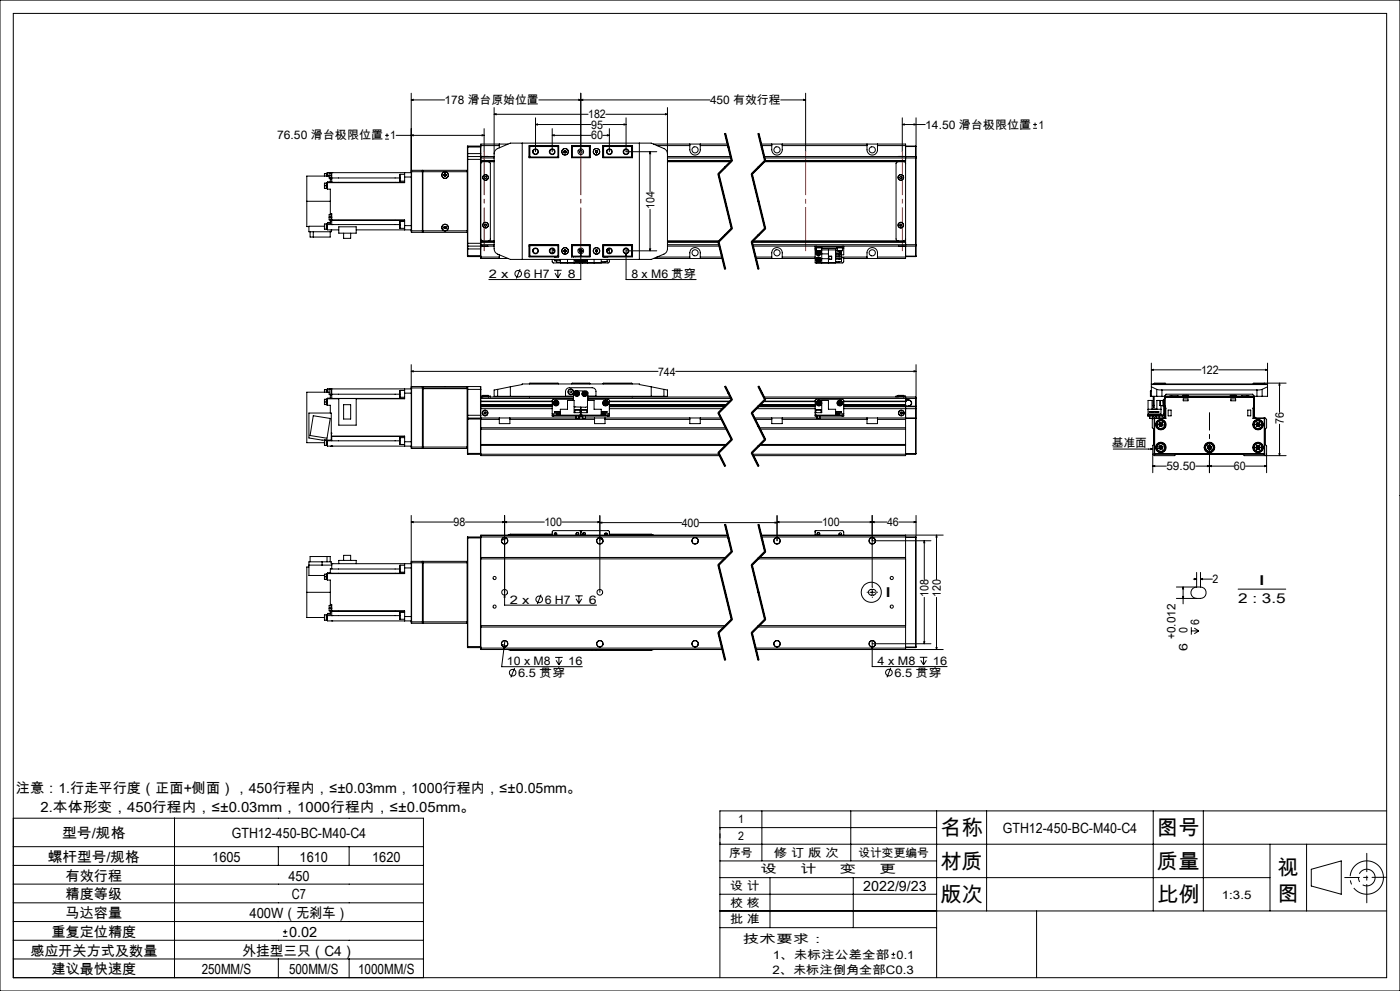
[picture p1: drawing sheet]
<svg xmlns="http://www.w3.org/2000/svg" width="420mm" height="297mm" viewBox="0 0 420 297" stroke-linecap="round" stroke-linejoin="round" font-family="sans-serif">
<g fill="none" stroke="#000" stroke-width=".3">
<path d="M0 0h420v297h-420zM4 4h412v289h-412zM123.4 29.9l.6-.1v.3zM123.4 29.9h10M123.4 27.9v41.3M145.2 38.6v6.9M148.2 34.3l.6-.2v.3zM148.2 32.2v42.4l.3 .9 .5 .5 4.1 1.7h42.3l4.3-1.9 .5-1.2v-42.4M148.2 34.3h28.2M160.7 37.3l.6-.2v.4zM160.7 37.3h16.6M160.7 35.3v10.2"/>
<path d="M165.7 38.6v6.9M173.6 29.8l.6 .1-.6 .2zM174.2 29.9l.6-.1v.3zM174.2 27.9v17.6M180.8 37.3h7M181.8 34.3h18.4M182.8 38.6v6.9M187.2 37.1l.6 .2-.6 .2zM187.8 35.3v10.2h9.2M199.6 34.1l.6 .2-.6 .1zM213 29.9h-51.4M217.5 40l2 8.2"/>
<path d="M217.7 40l2 8.1M227.5 40l2 8.2M227.7 40l2 8.1M234.2 29.9h7.5M241.1 29.8l.6 .1-.6 .2zM241.7 27.9v17.6M270.7 37.3l.6-.2v.4zM270.7 37.3h6.9M270.7 35.3v10.2M274.2 37.1l.6 .2-.6 .2zM274.8 35.3v11.8M310 38.4h1.1"/>
<path d="M310 37.3h1.1M310.5 36.8v1.1M97.3 55.7v.8h.8M97.3 55.7h.9M97.9 54.9h-.6v.8M97.9 52h-.6v.8M98.1 54.8l.1 1.7M98.1 51.9v.9M98.2 54.6v.1M98.2 54.8h-.3v1.7M98.2 51.9h-.3v.9M98.2 54.7v2h.9v7.3"/>
<path d="M98.2 54.6h23.2M98.7 52.8h-6.7v7.5M98.7 52.6v.8h.6M98.7 52.6h.8M99.1 53.8v.7l-.9 .1M99.1 53.4v.4M99.1 51.7v.1M99.1 53.8h.4M99.3 51.7v1.7h.2M99.3 51.8h-.6v.8M99.5 54.6h.1M99.5 53.3v1.3"/>
<path d="M99.5 51.7v1.6M99.5 51.7h.1M99.5 53.3h20.4M115.5 41.7h1.2M115.5 40.6h1.2M116.1 40v1.1M118.9 40.6h26.3M120 52.2v2.1M120 52.2h1.4M120 54.3h1.4M121.4 51.7v1.4M121.4 53.1v1.6h-23.2"/>
<path d="M121.4 53.1h2M123.4 51.7h-25.2v1.1M123.4 40.6l.6-.2v.3zM123.5 51l-.1 .5h16.8M123.5 51v18.6M123.5 51h3.2M126.7 51v18.6M126.7 51l.1 .1M126.8 51.1v.4M126.8 51.5v17.7M126.8 51.1h.1M126.8 51.5v-.5h13.4v.5"/>
<path d="M133.2 52.3l.1 .4M133.3 52.7l.3 .1M133.5 52.1l.3 .2M133.5 52.1l-.3 .2M133.8 52.3v.3M133.8 52.6l-.2 .2M140.2 51.5v17.7M140.2 51.1h.1M140.2 47v.8M140.2 46v1M140.2 47.8v25.1M140.2 47.8h4.1"/>
<path d="M140.2 46h4.1M140.2 44.1h4.1M140.3 46.9v26.9M140.3 43.8v3.1M140.3 43.8l-.1 2.2M140.3 46.9h3.8M140.3 43.8h3.8M140.3 46.9l-.1 .1M144.1 46.9v26.9M144.1 43.8v3.1M144.1 46.9l.2 .1M144.1 43.8h.2"/>
<path d="M144.3 46.9h.1M144.3 47v.8M144.3 47.8v25.1M144.3 46.9h3.9M144.3 48.1h3.9M144.3 43.6h5.5M144.3 47.3h3.9M144.6 40.4l.6 .2-.6 .1zM144.7 46.9h1.7M145.5 52.9h.3l.2 .3-.2 .3h-.3l-.2-.3zM146.5 48.5l.4 .1 .2 .4v22.6l-.2 .4-.4 .2M148.2 48.5h-3.4l-.5 .2v.3"/>
<path d="M148.2 46.1l.3-.9 .5-.5 4.1-1.8h42.3l4.1 1.8 .5 .5 .2 .9M149.8 43.2v1.1M152.4 43.2h-8.1v3.7M156.7 42.9v34.8M158.7 46.9h.1M158.7 43.7h8.9v3.6h-8.9zM158.8 43.8v3.5M158.8 43.8h8.8M158.8 43.8l.2 .1M159 43.9h8.4M159 43.9v3.2M159 47.1l-.2 .1h8.8"/>
<path d="M159 47.1h8.4M165.7 40.6l.6-.2v.3zM165.7 40.6h11.6M167.4 43.9l.1-.1v3.4l-.1-.1M167.4 43.9v3.2M169.2 45.6l.3 .2M169.2 45.3v.3M169.5 45.2l.3 .1M169.5 45.2l-.3 .1M169.8 45.3v.3M169.8 45.6l-.3 .2M171.4 43.7l.1 .1"/>
<path d="M171.4 43.7h5.6v3.6h-5.6zM171.4 43.8h5.6M171.4 47.2h5.6M171.5 43.8v3.4l.2-.1M171.5 43.8l.2 .1M171.7 43.9h5.1M171.7 43.9v3.2M171.7 47.1h5.1M176.8 43.9l.2-.1v3.4l-.2-.1M176.8 43.9v3.2M178.6 45.6l.3 .2M178.7 45.3l-.1 .3"/>
<path d="M179 45.2l.2 .1M179 45.2l-.3 .1M179.2 45.3v.3M179.2 45.6l-.3 .2M180.8 40.6h2M180.9 43.7h8.9v3.6h-8.9zM180.9 43.8h8.8M181.1 43.9l-.2-.1v3.4l.2-.1M181.1 43.9h8.4M181.1 43.9v3.2M181.1 47.1h8.4M181.5 43.7v.1"/>
<path d="M182.2 40.4l.6 .2-.6 .1zM189.5 43.9v3.2M189.5 47.1l.2 .1h-8.8M189.7 43.8v3.5M189.7 46.9h.1M189.7 43.8l-.2 .1M191.8 42.9v34.8M195 45.5l.2 .6h-.3zM195 45.5v11.9M196 43.2h22.3M197.1 43.6h9.8M200.2 48.5h19"/>
<path d="M200.2 46.9h19M200.2 48.1h19.3M200.2 47.3h19.1M206.9 43.2a3.2 3.2 0 0 0 .5 2.8 1.56 1.56 0 0 0 1.7 .4 1.56 1.56 0 0 0 1-1.5v-1.7M210.1 43.6h8.3M215.4 52.2l4 16.3M215.7 52.1l4 16.3M217.4 40l2 8.2M219.4 48l-4 4M219.5 48.2l-4 4 4 16.3-4 4 2 8.1M219.7 48.3l-4 4M225.4 52.2l4 16.3"/>
<path d="M225.7 52.1l4 16.3M227.4 40l2 8.2M228.3 43.2h43.4v34.3h-18.6M228.4 43.6h3.1M229.2 48.5h41.9l.6 .5M229.2 46.9h45.5M229.3 47.3h45.4M229.4 48l-4 4M229.5 48.1h42.2M229.5 48.2l-4 4 4 16.3-4 4 2 8.1M229.7 48.3l-4 4M231.5 43.2a3.2 3.2 0 0 0 .5 2.8 1.56 1.56 0 0 0 1.7 .4 1.56 1.56 0 0 0 1-1.5v-1.7"/>
<path d="M234.7 43.6h25.4M260.1 43.2v1.7a1.57 1.57 0 0 0 1.6 1.6 1.57 1.57 0 0 0 1.5-1.6v-1.7M263.2 43.6h8.5M269.4 48.5l-.6 .4v22.8l.6 .5M269.5 46.9h1.8M270.2 52.9h.3l.1 .4-.3 .2-.3-.1-.1-.3zM271.7 43.8h3M271.7 43.9h3M274.7 47.3h.1M274.7 46.9v.4M274.7 46.9l.1 .2M274.7 43.8v.1"/>
<path d="M274.7 43.9v3M274.7 47.3v26M274.8 47.1v.2M274.8 47.3v26M92 60.3v7.6h.7M92 60.3h7.1M93 69.5v1.5h6.1v-1.5M94 69.5v1.5M97.3 67.8h-4.6v1.7h6.7v-.6M97.9 67.1h-.6v1.6h.6M98.1 67.1v1.7M98.2 66.9v.4"/>
<path d="M98.2 67.3v1.6h3.4M98.2 67.1h-.3v1.7h.3M98.2 67.3h21.7M98.7 65.1v.8h22.7v1.7M98.7 65.1h.8M99.1 64h.4v1.1M99.1 64v.3M99.1 66.1v.8h-.9M99.1 65.9v.2M99.1 66.7h-.9v.2M99.1 66.1h.4M99.3 64.3h-.6v.8"/>
<path d="M99.5 64.2h-.2v1.7M99.5 65.1v.9M99.5 67.3h.1M99.5 66v1.3M99.5 68.9h.1M99.5 66h21.9M101.6 68h5.3v1.9h-5.3zM103.1 69.9v1.5h2.1v-1.5M106.9 68.9h16.5M120 66.4v2M120 66.4h1.4M120 68.4h1.4"/>
<path d="M121.4 67.6v1.3M121.4 67.6h2M123.4 69.2l.1 .4M123.4 69.2h16.8M123.5 69.6h3.2M126.8 69.2v.3M126.8 69.5h.1M126.8 69.5v.1M126.8 69.5l-.1 .1M126.8 69.2v.4M126.8 69.6h13.4M133.2 68.4l.3 .1"/>
<path d="M133.2 68v.4M133.5 67.9l.3 .1M133.5 67.9l-.3 .1M133.8 68v.4M133.8 68.4l-.3 .1M140.2 69.2v.4M140.2 69.5v.1M140.2 72.9v.8M140.2 73.7v.9M140.2 74.6l.1 2.3M140.2 76.6h4.1M140.2 72.9h4.1"/>
<path d="M140.2 73.7l.1 .1M140.2 74.6h4.1M140.3 73.8v3.1M140.3 73.8h3.8M140.3 76.9h3.8M144.1 73.8v3.1M144.3 71.6l.1 .4 .3 .2h3.5M144.3 73.7h.1M144.3 72.9v.8M144.3 73.8v3.7h8.1M144.3 72.5h3.9M144.3 73.8h3.9"/>
<path d="M144.3 77h5.5M144.3 73.3h3.9M144.3 73.7l-.2 .1M144.3 76.8l-.2 .1M144.7 73.8h1.7M145.3 67.4l.3-.2 .3 .1 .1 .3-.3 .2-.3-.1zM149.8 76.4v1.1M158.7 73.8h.1M158.7 73.4h8.9v3.6h-8.9zM158.8 73.4v3.5M158.8 76.9h8.8M159 76.8h8.4"/>
<path d="M159 73.6v3.2M159 73.6h8.4M159 76.8l-.2 .1M165.7 77.7v.8l.3 .3h8M165.7 74.5v1.4M166 75.1h.4M166 74.6v.5M166.3 77.7v.2M166.3 77h.1M166.3 75.2v.3M166.3 77.7v.4h1.8M166.3 75.2h.1"/>
<path d="M166.5 78.1h.4M167 76.9v.1M167 78.1v.6h1.1M167.4 73.6l.1-.1v3.4l-.1-.1M167.4 73.6v3.2M167.6 73.5h-8.8l.2 .1M168.1 77.7v1.1h12.3v-1.1M169.2 75.3l.3 .2M169.2 75v.3M169.5 74.9l.3 .1M169.5 74.9l-.3 .1M169.8 75v.3"/>
<path d="M169.8 75.3l-.3 .2M170.3 77.7v1.1M171.4 73.4h5.6v3.6h-5.6zM171.4 76.9h5.6M171.4 73.5h5.6M171.5 76.9l-.1 .1M171.7 73.6l-.2-.1v3.4M171.7 76.8h5.1M171.7 73.6v3.2M171.7 73.6h5.1M171.7 76.8l-.2 .1M172 76.9v.1"/>
<path d="M172.1 76.9v.1M172.2 77.7v1.1M172.3 78h.1M172.3 78h1.5M172.3 77.7v.3M172.5 78a.76 .76 0 0 0 .9 .6 .76 .76 0 0 0 .6-.9 .74 .74 0 0 1-.6 .8 .74 .74 0 0 1-.9-.5M172.7 76.9v.1M172.9 78l.2 .2M173.1 78v.2M173.4 78l.1 .1M173.5 78.1l-.4 .1M173.5 78v.1"/>
<path d="M173.8 75.1h.1M173.8 75.3l.1 .2M173.8 78h.1M173.8 75v.1M173.8 77.7v.3M174 74.9h.5M174.2 76.1l.2 .6h-.3zM174.2 74.3v9.5h-27.6M174.4 77.7a.78 .78 0 0 0 .7 .9 .78 .78 0 0 0 .9-.6M174.6 78h.1M174.6 75.1h.1M174.6 78h1.5"/>
<path d="M174.6 75v.1M174.6 77.7v.3M174.6 75.3l-.1 .2M174.9 78v.1M174.9 78.1l.4 .1M175.3 78v.2M175.5 78l-.2 .2M175.8 76.9v.1M176.1 77.7v.3M176.2 77.7v1.1M176.4 76.9v.1M176.8 73.6l.2-.1v3.4l-.2-.1"/>
<path d="M176.8 73.6v3.2M178.2 77.7v1.1M178.6 75.3l.3 .2M178.7 75l-.1 .3M179 74.9l.2 .1M179 74.9l-.3 .1M179.2 75v.3M179.2 75.3l-.3 .2M180.9 73.4h8.9v3.6h-8.9zM180.9 76.9h8.8M180.9 73.5h8.8l-.2 .1M181.1 73.6l-.2-.1v3.4l.2-.1"/>
<path d="M181.1 76.8h8.4M181.1 73.6v3.2M181.1 73.6h8.4M181.5 76.9v.1M181.5 78.4v.3h-1.1M182.1 75.1h.3M182.1 77h.1M182.1 77.9l.1-.2-.1 .7h-1.7M182.4 75.1h-.3M182.4 74.6v.5M182.8 77.7v.8l-.3 .3h-8.1M182.8 74.5v1.4"/>
<path d="M187.8 76.1l.2 .6h-.4zM187.8 74.3v9.5h21M187.8 75.2h9.2M189.5 73.6v3.2M189.5 76.8l.2 .1M189.7 73.4v3.5M189.7 73.8h.1M194.9 74.6h.3l-.2 .6zM195 62.8v12.4M196 77.5h20.7M197.1 77h9.8M200.2 72.2h15.6"/>
<path d="M200.2 73.8h15.6M200.2 73.3h15.5M206.9 77.5a3.2 3.2 0 0 1 .5-2.9 1.58 1.58 0 0 1 1.7-.3 1.58 1.58 0 0 1 1 1.5v1.7M210.1 77h6.5M215.4 72.5l2 8.2M215.5 72.5h-15.3M215.7 72.4l2 8.2M219.4 68.3l-4 4M219.7 68.6l-4 4M225.4 72.5l2 8.2M225.5 72.5h46.2M225.7 73.3h49"/>
<path d="M225.7 72.4l2 8.2M225.8 73.8h48.9M226.6 77h4.9M226.7 77.5h17.8M229.4 68.3l-4 4M229.7 68.6l-4 4M231.5 77.5a3.2 3.2 0 0 1 .5-2.9 1.58 1.58 0 0 1 1.7-.3 1.58 1.58 0 0 1 1 1.5v1.7M234.7 77h9.8M244.5 74h.5M244.5 74v.5M244.5 74.5v4.3h6.2v-3.9M244.5 73.8v.2"/>
<path d="M244.5 74.9h.4M244.5 74.5h.4M244.8 74v.3h1.7v-.3M244.9 75.1h1M244.9 75.1h1.6M244.9 74.3v.8M245 73.8v.2M245 74h7.7M245.1 77.7l.1 .4M245.1 77.7l.8 .3M245.1 76l.4 .2M245.2 75.1a.77 .77 0 0 0-.4 1.1 .77 .77 0 0 0 1 .3 .77 .77 0 0 0 .4-1"/>
<path d="M245.2 75.6l-.1 .4M245.2 75.6l.3 .2M245.2 78.1l.4 .1M245.3 75.1a.74 .74 0 0 0-.5 1 .74 .74 0 0 0 1 .4 .74 .74 0 0 0 .4-1M245.5 77.4l.4 .1M245.5 77.4l-.4 .3M245.5 77.4l.1 .8M245.5 75.8l.4 .3M245.5 75.8v.4M245.6 75.4l.3 .2M245.6 75.4l-.4 .2M245.6 75.4l-.1 .4"/>
<path d="M245.8 75.1l.4 .4M245.9 77.5v.5M245.9 77.5l-.7 .6M245.9 75.1l.3 .4M245.9 76.1l-.4 .1M245.9 75.6v.5M245.9 75.6l-.8 .4M245.9 78l-.3 .2M246.5 75.1h-.6M246.5 74.3v.8M246.5 74.9l4.7 .1M246.5 74.5h4.7"/>
<path d="M246.5 74.9v3.9M246.5 76.1h2M246.5 77.5h2M248.5 74.9v3.9M248.6 76.8h.9v.9h-.9zM250.7 75.5h1.7v.4M250.7 76.2h1.7v.5h-1.7M250.7 77h1.7v.4h-1.7M250.7 77.7h1.7M250.7 75.9h1.7M251.1 74v.3h1.7M251.2 75.1h1.5"/>
<path d="M251.2 74.3v.8M251.7 77.4l.1 .3 .3-.2 .3 .2M251.7 75.1v.4M251.7 76.7v.3M251.7 78.4v.3h-1M251.9 75.5h.4M252 77.5h.2M252.4 75.9l-.2 .3-.4-.3-.1 .3M252.4 75.7v.2M252.4 77.7v.2M252.4 77.3h.7v1.3l-.3 .2h-8M252.4 77.7v.7h-1.7"/>
<path d="M252.4 77h7.7M252.7 74h.4M252.7 73.8v.2M252.7 74.3v.8M252.7 74.5h.4M252.8 74v.3M253.1 74v.5M253.1 73.8v.2M253.1 74.5v1.9h-.7M260.1 77.5v-1.7a1.57 1.57 0 0 1 1.6-1.6 1.57 1.57 0 0 1 1.5 1.6v1.7M263.2 77h8.5M269.5 73.8h1.8"/>
<path d="M269.9 67.4l.3-.2 .3 .1v.3l-.2 .2-.3-.1zM271.7 71.6l-.5 .6h-45.4M271.7 76.8h3M271.7 76.9h3M274.7 73.3h.1M274.7 73.3v.5M274.7 76.8h.1M274.7 76.8v.1M274.7 73.8v3M274.8 73.3v.3M274.8 73.6l-.1 .2M274.8 76.8l-.1 .1"/>
<path d="M274.8 73.6v3.2M156 80.6l-1.1 2.9M166.2 81h2.3M166.5 81.9l.9 1.4M167.4 81v2.3M168.2 81.9l-.8 1.4M97.9 119.6v1.7h.3M97.9 116.8h-.6v.7M98.1 119.6v1.7M98.1 116.7v.8M98.2 119.4v.1M98.2 119.6l-.9 .1v.8"/>
<path d="M98.2 116.7h-.3v.8M98.2 119.4h23.2M98.2 119.5v2h.9v2.3M98.2 119.5h3.4M98.7 117.5h-6.7v15.2h5.3M99.1 118.5v.8l-.9 .1M99.1 118.2v.3M99.1 116.6h.1M99.1 118.5h.4M99.3 116.5v1.7M99.3 116.6h-.6v1.6h.8M99.5 119.4h.1"/>
<path d="M99.5 118.1v1.3M99.5 116.6v1.5M99.5 116.5v.1M99.5 118.1h20.4M101.6 119.4h5.3v8h-5.3zM120 117v2.1M120 119.1h1.4M120 117h1.4M121.4 116.6v1.2M121.4 117.8v1.7h-14.5M121.4 117.8h2M123.4 116.6h-25.2v.9"/>
<path d="M123.4 111.3l.6-.2v.3zM123.4 109.3v24.7M123.4 111.3h74M123.5 115.8v18.6M123.5 115.8l-.1 .5h16.8M123.5 115.8h3.2M126.7 115.8v18.6M126.7 115.8l.1 .5M126.8 116.4l13.4 .1h-13.4l.1 17.9M126.8 116.3v18M126.8 116.3v-.5h13.4v.5M140.2 116.3v18.1"/>
<path d="M140.2 116.7h4.1M140.2 116.7v7.8M140.3 115.8v9.5M140.3 115.8l-.1 .9M140.3 115.8h3.8M144.1 115.8v9.5M144.1 115.8l.2 .9M144.3 116.7v2.7M144.3 118.7h.5M144.3 119h27.7M144.3 119.4h27.7M144.3 119.4v2.3"/>
<path d="M144.9 118.5h.1M144.8 118.5h1.7M144.8 118.7h1.7M144.8 118.5v.5M144.9 118.7h1.6M144.9 118.5h1.6M146.5 118.5h.1M146.5 118.7h.6v.3M146.5 118.5v.5M149.3 118.8h20.4v-1.5a1.21 1.21 0 0 1 1.1-1.1h6.9a1.14 1.14 0 0 1 1.1 1.1v1.5h20.4M149.3 116.7l-1.1 .2v1.9h1.1M149.3 116.7v2.1"/>
<path d="M153.1 115.9v2.9M153.1 115.9l3.6-.7v-.1h35.1v.1l3.6 .7M153.1 115.9l-3.8 .8M158.8 115h8.7M158.8 115v.1M158.8 118.8v.2M167.5 115v.1M169.7 118.7h2.4M171.5 115h5.5M171.5 115v.1M172 119.7h-6.2l-.1 .3v4M172.7 117.9l.1 .4"/>
<path d="M172.7 117.9l.8 .2M172.8 118.3l.4 .1M173 117.5l-.3 .4M173 117.5l.4 .2M173 117.5l.2 .9M173.4 117.7l.1 .4M173.4 117.7l-.6 .6M173.5 118.1l-.3 .3M175 117.9l.1 .5M175 117.9l.4 .1M175.1 118.4l.4 .1M175.3 117.6l-.3 .3"/>
<path d="M175.3 117.6l.4 .2M175.3 117.6l.1 .4M175.4 118l-.3 .4M175.4 118l.1 .5M175.4 118l.4 .1M175.7 117.8l.1 .3M175.7 117.8l-.3 .2M175.8 118.1l-.3 .4M176.3 119.7h6.3l.2 .3v4M176.3 119.4h43M176.4 119h42.7M176.4 118.7h2.4"/>
<path d="M177 115v.1M180.9 115h8.8M180.9 115v.1M189.7 115v.1M189.7 118.8v.2M195.4 115.9v2.9M195.4 115.9l3.8 .8M199.2 116.7l1 .2v1.9h-1M199.2 116.7v2.1M202.7 111.3h72.1M217.4 115.9l2 3.9M217.5 115.8l2 4-4 4 4 7.9-4 4 2 4"/>
<path d="M217.7 115.7l1 2M218.7 117.7l1 2zM219.4 119.6l-4 4M219.7 119.9l-4 4M227.4 115.9l2 3.9M227.5 115.8l2 4-4 4 4 7.9-4 4 2 4M227.7 115.7l2 4M229.1 119h45.6M229.3 119.4h45.4M229.4 119.6l-4 4M229.7 119.9l-4 4M269.4 118.5h.1"/>
<path d="M269.4 118.7h2.3v3.1M269.4 118.7h-.6v.3M269.4 118.5h1.7M269.4 118.5v.5M269.4 118.7h1.7M271.1 118.5v.5M271.7 119.8h.8M271.7 119.9h.8M272.5 119.9a.9 .9 0 0 1 .9 .9 .9 .9 0 0 1-.9 .9M272.5 119.8a.97 .97 0 0 1 1 .9 .97 .97 0 0 1-.7 1M272.5 119.8v.1M274.2 111.1l.6 .2-.6 .1z"/>
<path d="M274.7 119v.4M274.7 119.4v2.3M274.8 109.3v26.7M345.1 118.8h.1M345.2 117.2h.1M345.2 117.3l-.1 1.5M345.2 117.3v1.5M345.2 117.2v.1M345.2 117.2h.2M345.4 115.1h34.9M345.4 115.2h34.9M345.4 115.9l1.6 .8"/>
<path d="M345.4 110.8l.6-.1v.3zM345.4 108.8v10M345.4 110.8h14.9M346 118.8v2.7M346.3 115h3.4M346.3 115v.1M346.3 118.8v2.7M347 116.7l1.6 .2M347 118.8h1.6M347 118.8h-1.8M347 116.7v2.1M348.6 118.8h.8"/>
<path d="M348.6 116.9h28.5M348.6 116.9v1.9M349.1 119.9h-.2v1.8h.2M349.4 119.7h-.3v.4M349.4 118.8l.4-.7h26l.5 .7M349.4 118.8v4.1M349.5 118.7h26.7v.4M349.5 118.7v.4M349.5 119.4v2.3M349.7 115v.1M349.8 119.1l-.3 .3M349.8 119v.1"/>
<path d="M349.8 119l-.3 .2v.2M349.8 119h26M349.8 119.1h26M351 119v-.3h.5v.3M353.3 118.7h.1M354.8 118.7h.1M354.9 118.5h.1M354.8 118.7h1.8M354.8 118.5v.2M354.9 118.5h1.6M355 119.6h1.4v.5h-1.4zM356.6 118.7h-.1"/>
<path d="M356.6 118.5h.1M356.6 118.5v.2M365.6 110.8h14.7M369.1 118.7h.1M369.1 118.7h1.7M369.1 118.5h1.1M369.1 118.5v.2M369.3 119.6h1.4v.5h-1.4zM370.2 118.5h-1.1M370.2 118.5h.6M370.8 118.7h.1M370.8 118.5v.2"/>
<path d="M372.4 118.7h.1M374.1 119v-.3h.6v.3M375.8 119.1l.3 .3M375.8 119v.1M375.8 119l.4 .2-.1 .2M376 115h3.4M376 115v.1M376.1 119.4v2.3M376.3 118.8h.8M376.3 118.8v4.1M377.1 118.8h1.5M377.1 116.9v1.9"/>
<path d="M378.6 116.7l-1.5 .2M378.6 116.7v2.1M379.3 114.8l.1 .2M379.4 115v.1M379.7 110.7l.6 .1-.6 .2zM380.3 115.9l-1.7 .8M380.3 108.8v10h-1.7M383.9 114.8l.1 .6h-.3zM383.9 114.8v8.8M385.8 114.8l-9.8 .2M94 124.6l5.1 .8-1 5.9-5.1-.8zM97.3 120.5v.7h.6"/>
<path d="M97.3 131.9v1.6h.8M97.3 120.5h.9M97.9 131.9v1.6M98.1 131.9l.1 1.7M98.2 131.9v.2M98.2 132.1v1.6h25.2M98.2 132.1h21.7M99.3 133.7h.1M99.4 129.7v.3M99.4 131.9v-8.1h-6.7v7.5l3.9 .6h2.9v-1.2h21.9v1.7M99.5 133.7h.1M99.5 130.8h21.9"/>
<path d="M103.1 121.3h2.1v4.3h-2.1zM120 131.2v2M120 133.2h1.4M120 131.2h1.4M121.4 132.4v1.3M121.4 132.4h2M123.4 134l.1 .4M123.4 134h16.8M123.5 134.4h3.2M126.8 134.3l.1 .1M126.8 134.3l-.1 .1M126.9 134.4h13.3"/>
<path d="M140.2 124.5v.9M140.2 124.5h4.1M140.2 125.7h4.1M140.2 134.3v.1M140.2 135.9h4.1M140.2 125.4l.1 10.8M140.3 125.3v10.9M140.3 125.3h3.8M140.3 136.2h3.8M140.3 125.3l-.1 .1M144.1 125.3v10.9M144.1 125.3l.2 .1"/>
<path d="M144.3 121.7v.2M144.3 121.3v.1M144.3 121.9v2.6M144.3 124.5v.8M144.3 125.3v11.3h71.6M144.3 125.3h5.5M144.3 125.7h5.5M144.3 128.2h73.4M144.3 128.6h73.6M144.3 133.2h73.8M144.3 133.5h73.5M144.3 121.3h21.4"/>
<path d="M144.3 121.2h21.4M144.3 120.4h21.4M144.3 121.7h21.4M144.3 121.9h21.4M144.3 122.5h21.4M145.3 123.6l.3-.2 .2 .2v.4l-.3 .1-.3-.2zM149.8 125.3h3.2M149.8 125.3v1.7h3.2v-1.7M153 125.3h19.8M153 125.7h25.4M165.7 120.3h-21.4h21.4M165.7 124.4v.3h.4"/>
<path d="M165.7 124.4h.4M165.7 124v.4M165.7 124h2.4M166.1 124.4h7.7M166.1 124.7h7.7M166.1 124.4v.3M166.4 120.6v.4M166.4 121l.4 .2M166.4 120.6l.4 .2M166.8 120.4l.4 .2M166.8 120.4l-.4 .2M166.8 120.4v.4"/>
<path d="M166.8 120.8l.4 .2M166.8 120.8v.4M166.8 120.8l-.4 .2M167.2 121l-.4 .2M167.2 120.6v.4M167.2 120.6l-.4 .2M168.1 124.4v-1.7h2.2v-2.7h1.9v3.7h4v-3.7h2v2.7h2.2v1.7M168.1 124.1h-1.1v.1h1.1M168.1 123.4h-1.8l1.8 .1M172 120l.1-2.4 .5-.5 3.5 .2 .3 .4-.1 2.3M172.5 122.9h1.5M172.5 122.9v.8"/>
<path d="M172.5 122.8v.1M172.5 122.8h1.5M172.8 125.3h.9M172.8 124.7v.6M173.7 124.7v.6M173.7 125.3h1.1M173.8 124.4h.9M173.8 124.7h.4M173.8 124.4v.3M174 122.8v.1M174 122.9v.8M174.2 124.7h.5"/>
<path d="M174.2 122v2.7M174.5 122.8h.1M174.4 122.9h1.6M174.4 122.9v.8M174.5 122.8l1.5 .1M174.7 124.4h7.7M174.7 124.7h7.7M174.7 124.4v.3M174.8 125.3h.8M174.8 124.7v.6M175.6 125.3h2.8M175.6 124.7v.6"/>
<path d="M176 122.9v.8M176.2 121.7l-.4 .4-3.6-.3M178.4 125.3h3.1M178.4 125.3v1.7h3.1v-1.7M180.4 124.1h1.1v.1h-1.1M180.4 123.4h1.7l-1.7 .1M180.4 124h2.4M181.3 120.6v.4M181.3 121l.4 .2M181.3 120.6l.3 .2M181.5 125.3h25.4M181.5 125.7h25.4"/>
<path d="M181.6 120.4l.4 .2M181.6 120.4l-.3 .2M181.6 120.8l-.3 .2M181.6 120.4v.4M181.6 120.8l.4 .2M181.6 120.8l.1 .4M182 120.6v.4M182 121l-.3 .2M182 120.6l-.4 .2M182.4 124.4h.4M182.4 124.4v.3M182.8 124.4v.3h-.4"/>
<path d="M182.8 124v.4M182.8 120.3h36.2M182.8 121.2h35.3M182.8 120.4h36.1M182.8 121.7h34.8M182.8 121.9h34.6M182.8 122.5h34M206.9 125.3h3.2M206.9 125.3v1.7h3.2v-1.7M210.1 125.3h6.2M210.1 125.7h6.4M215.4 123.8l4 8"/>
<path d="M215.4 135.8l2 4M215.7 123.7l4 7.9M215.7 135.6l2 4M215.7 136.1l-71.6 .1M218 121.3l-35.2 .1M219.4 131.6l-4 4M219.7 131.9l-4 3.9M225.4 123.8l4 8M225.4 135.8l2 4M225.7 123.7l4 7.9M225.7 135.6l2 4M225.7 136.1h49"/>
<path d="M226.3 125.3h5.2M226.5 125.7h5M226.8 122.5h17.7M227.4 121.9h17.1M227.5 121.7h17M227.7 128.2h44M227.8 133.5h43.9M227.9 121.4h16.6M228 128.6h43.7M228.1 133.2h43.6M228.1 121.2h16.4M228.9 120.4h15.6"/>
<path d="M229 120.3h15.5M229.1 120.3h15.4M229.4 131.6l-4 4M229.7 131.9l-4 3.9M231.5 125.3h3.2M231.5 125.3v1.7h3.2v-1.7M234.7 125.3h10.4M234.7 125.7h25.4M244.5 124.4h.5M244.5 123.7h2v-3.7h2v2.7h2.2v1.7M244.8 122.9h1.5M244.8 122.9v.8"/>
<path d="M245 124.4h7.7M245 124.4v.3M245 124.7h7.7M245.1 125.3h.9M245.1 124.7v.6M245.3 120.9l.3 .3M245.4 120.5l-.1 .4M245.4 120.5l.3 .3M245.7 120.8l-.4 .1M245.7 120.8l-.1 .4M245.7 120.8l.3 .3M245.8 120.4l.3 .3"/>
<path d="M245.8 120.4l-.4 .1M245.8 120.4l-.1 .4M246 124.7v.6M246 125.3h14.1M246 121.1l-.4 .1M246.1 120.7l-.1 .4M246.1 120.7l-.4 .1M246.3 122.8l-1.5 .1M246.3 122.9h.1M246.3 122.9v.8M250.7 124.1h1v.1h-1M250.7 123.4h1.7l-1.7 .1"/>
<path d="M250.7 124h2.4M251.6 120.6v.4M251.6 120.6l.4 .2M251.6 121l.4 .2M251.9 120.4l.4 .2M251.9 120.4l-.3 .2M251.9 120.4l.1 .4M252 120.8l-.4 .2M252 120.8l.3 .2M252 120.8v.4M252.3 120.6v.4M252.3 120.6l-.3 .2"/>
<path d="M252.3 121l-.3 .2M252.7 124.4h.4M252.7 124.4v.3M253.1 120.3h18.6M253.1 124.4v.3h-.4M253.1 124v-3.9l-.2-.4h-8l-.4 .2v4.8h.5M253.1 124v.4M253.1 121.3h18.6M253.1 121.2h18.6M253.1 120.4h18.6M253.1 121.9h21.6M253.1 122.5h21.6"/>
<path d="M260.1 125.3h3.1M260.1 125.3v1.7h3.1v-1.7M263.2 125.3h11.5M263.2 125.7h8.5M270.1 123.7l.2-.2h.3l.1 .4-.2 .2-.3-.1zM271.7 121.3v.1M271.7 121.8v14.8h-45.8M271.7 120.3h.1M271.7 121.8h.1M271.7 136h3M271.7 125.4h3M271.7 121.8h.8"/>
<path d="M272.5 121.7v.1M272.5 121.7h-19.4M272.8 121.7l-.3 .1M272.8 121.7h1.9M274.7 136h.1M274.7 136v.1M274.7 125.3v.1M274.7 121.7l.1 .1M274.7 121.7v.2M274.7 121.9v.6M274.7 122.5v2.8M274.7 125.4v10.6"/>
<path d="M274.8 136l-.1 .1M274.8 121.8l-.1 .1M274.8 121.8l-.1 .7M334 134.6h11.8M344.4 122.7h3.9M344.5 124.1h3.7v.1h-3.7zM344.8 124.4h-.5v.3h.5M344.8 124.4h3.9M344.8 123.4l.7 .1zM344.8 124.7h1.1M344.8 124.4v.3M344.9 125.3h.9"/>
<path d="M344.9 124.7v.6M345.2 134.4l.6 .2-.6 .1zM345.8 123.4l.4 .1zM345.8 124.7v.6M345.8 136.1l.5 .5h6.1l.4-.5M345.8 139.7l.6-.2v.3zM345.8 139.7h4.1M345.9 124.7h.9M345.9 124.4v.3M346 121.5v.6h.3v-.6M346 121.5h.3M346.3 125.4h.1"/>
<path d="M346.3 136h.1M346.3 136l.1 .1M346.3 125.4v10.6M346.4 136v.1M346.4 136.1h32.9M346.4 136h32.9M346.4 125.4h3.3M346.4 125.4v10.6M346.5 123.4l.4 .1zM346.8 124.7h1.9M346.8 124.4v.3M346.9 124.7v.6"/>
<path d="M347.2 123.4l.5 .1zM347.6 127.1l.2 .7M347.6 127.1l.7 .1M347.7 134.4l.5 .4M347.7 133.7v.7M347.7 133.7l.6 .4M347.8 124.7v.6M347.8 127.8l.7 .1M348 126.6l-.4 .5M348 126.6l.7 .1M348 126.6l.3 .6M348.1 120v1.6"/>
<path d="M348.1 121.6h.8M348.1 120h.8M348.3 127.2l-.5 .6M348.3 127.2l.2 .7M348.3 127.2l.6 .2M348.3 134.1l-.1 .7M348.3 134.1l.5 .4M348.3 120h-1.2v2.6h-1.5v-2.6h-1.2v4.4M348.3 121.6v2.8M348.3 133.5l.6 .4M348.3 133.5l-.6 .2M348.3 133.5v.6"/>
<path d="M348.7 124.4v.3M348.7 126.7l.2 .7M348.7 126.7l-.4 .5M348.8 134.5l-.6 .3M348.9 133.9l-.1 .6M348.9 133.9l-1.2 .5M348.9 127.4l-.4 .5M349.1 124l-.4 .4M349.1 124h.3M349.1 120.1h.3M349.1 120.1v3.9M349.4 124.3v.3"/>
<path d="M349.4 124.2l-.7 .5M349.4 124.6l-.5 .7M349.4 122.9v1.4M349.4 121.9l.2 .6M349.4 124.4v.2M349.4 122.9v1.5M349.4 124.6h.2M349.4 122.9h.2M349.5 124.6l-.5 .7M349.5 122v.9M349.5 121.7l.1 .1M349.5 121.7l-.1 .2"/>
<path d="M349.6 122.9v.1M349.6 121.8l.1 .7M349.6 121.8l-.2 .1M349.6 122.9v1.7M349.6 124.6h.1M349.6 125.3l.1 .1M349.6 122.5h.1M349.6 125.3h-3.5l-.4 .4v2.5l.4 .4v4.6l-.3 .3v8.2M349.6 122.5v2.8M349.7 122.5v2.9M350.4 122.9h.9v1.7h-.9zM352.8 136.2h20.1"/>
<path d="M358.7 139.7h11.4M362.2 134.3l.4 .5M362.2 139.5l.6 .2-.6 .1zM362.4 133.6l-.2 .7M362.4 133.6l.9 1M362.8 139.7l.6-.2v.3zM362.8 138v3.7M363 133.5l-.6 .1M363 133.5l.5 .5M363 133.5l-.4 1.3M363.3 134.6l-.7 .2M363.5 134l-.2 .6"/>
<path d="M363.5 134l-1.3 .3M372.8 136.1l.5 .5h12.5M373.7 139.7h6.3M374.3 122.9h.9v1.7h-.9zM375.9 122.5h.2M375.9 125.4h3.4M375.9 122.5v2.9M376.1 124.6h.1M376.1 125.3l-.2 .1M376.1 125.3h3.5l.4 .4v2.5l-.4 .4v4.6l.4 .4v8.1M376.1 122.5v2.8M376.1 122.9v.1"/>
<path d="M376.1 121.8l-.2 .7M376.1 121.8l.1 .1M376.1 122.9v1.7M376.1 122.9h.1M376.1 121.7v.1M376.1 121.7l.1 .2M376.2 122v.9M376.2 124.6l.4 .7M376.2 122.9l.1 1.6M376.2 121.9l-.1 .6M376.2 122.9v1.6M376.2 124.5v.1"/>
<path d="M376.3 124.5l-.1 .1M376.3 124.6l.5 .7M376.7 134.2l.4 .5M376.8 127.2l.2 .6M376.8 127.2h.6M377 127.8l.6 .1M377 133.6l-.3 .6M377 133.6l.8 1.1M377.2 126.6l-.4 .6M377.2 126.6l.6 .1M377.2 126.6l.2 .6M377.4 127.2l.2 .7"/>
<path d="M377.4 127.2l.7 .1M377.4 127.2l-.4 .6M377.7 133.5l.4 .6M377.7 133.5l-.7 .1M377.7 133.5l-.6 1.2M377.8 134.7h-.7M377.8 126.7l.3 .6M377.8 126.7l-.4 .5M378.1 127.3l-.5 .6M378.1 134.1l-.3 .6M378.1 134.1l-1.4 .1M379.3 136v.1"/>
<path d="M379.3 136h.1M379.3 125.4h.1M379.3 125.4v10.6M379.4 139.5l.6 .2-.6 .1zM379.4 136l-.1 .1M379.4 125.4v10.6M380 136.1l-.4 .5M383.7 136h.3l-.1 .6zM383.9 127.1v9.5M123.4 156.5l.6-.2v.3zM123.4 156.5h12.7M123.4 154.5v31.9"/>
<path d="M139.6 156.5h23.7M150.8 156.3l.6 .2-.6 .1zM151.4 156.5l.6-.2v.3zM151.4 154.5v26.9h27.6M166.3 159.9v.3l.7-.1v-.2M166.5 159.7h.4M168.6 156.5h11.4M174 159.1h.4M174.2 159.1v1.3M179.4 156.3l.6 .2-.6 .1zM180 156.6l.6-.1v.3zM180 154.5v23"/>
<path d="M180 156.6h24.5M181.5 159.9v.2l.6 .1v-.3M209.8 156.6h23.3M217.4 157.2l2 8.2M217.5 157.2l2 8.1-4 4 4 16.3-4 4 2 8.2M217.7 157.1l1 4.1M227.4 157.2l2 8.2M227.5 157.2l2 8.1-4 4 4 16.3-4 4 2 8.2M227.7 157.1l2 8.2M232.5 156.5l.6 .1-.6 .2zM233.1 156.5l.6-.2v.3zM233.1 156.5h13.5"/>
<path d="M233.1 154.5v7.6M244.5 159.5l.4-.5h7.9l.3 .3v1.1M244.8 159.1h-.3v1.3M251.7 159.9v.2l.7 .1v-.3M261.1 156.3l.6 .2-.6 .1zM261.7 156.5l.6-.2v.3zM261.7 154.5v21.4M266.1 156.5h-14.2M269.6 156.5h5.2M274.2 156.3l.6 .2-.6 .1zM274.8 154.5v39.4M92 177.5v7.6h5.3"/>
<path d="M92 177.5h7.1M92.7 169.9h-.7v7.6M92.7 169.4h6.8M93 168.4v-1.6h6.1v1.6M96.6 168.4v1M97.3 172.9v.7h.6M97.3 172.9h.9M97.9 172.1h-.6v.8M98.1 172v1.7M98.1 166.8v1.6M98.2 171.8v.1M98.2 172h-.3v1.7h.3"/>
<path d="M98.2 171.9v1.9h.9v7.3M98.2 171.8h23.2M99.5 170.4h-.4v1.3l-.9 .1M99.5 170.4l20.4 .1M99.5 168.9h.1M99.5 168.9v1.5M101.6 168.9v-.9h5.3v.9M103.1 168v-1.6h2.1v1.6M120 169.4v2.1M120 169.4h1.4M120 171.5h1.4M121.4 168.9v1.3"/>
<path d="M121.4 170.2v1.7h-23.2M121.4 170.2h2M123.4 168.9h-24v-.5h-6.7v4.1h4.6M123.5 168.2v18.6M123.5 168.2l-.1 .5h16.8M123.5 168.2h3.2M126.7 168.2v18.6M126.7 168.2l.1 .1M126.8 168.3v18.4M126.8 168.7v18M126.8 168.3v.4M140.2 168.2v18.6"/>
<path d="M140.2 168.2v.1M140.2 168.2l-13.4 .1M140.2 161.3h4.1M140.3 160.9v33.2M140.3 160.9h3.8M144.1 160.9v33.2M144.1 160.9l.2 .1M144.3 167.1h73.5M144.3 167.5h73M144.3 160.9h74.1M144.3 160.5h74M151.4 178.4l.1 .6h-.3z"/>
<path d="M151.9 161.4l-1.4 .6M162.3 178.2l-1.1 2.8M165.7 160.4v-1l.3-.4h7.9l.3 .5 .4-.5h7.9l.3 .4v1M165.7 160.1h-12.6l-.7 .3M166.3 160a.36 .36 0 0 1 .6-.3 .36 .36 0 0 1-.1 .7M166.3 160l.2 .4M166.3 160.1h.1M172.5 178.6h2.3M172.8 179.5l.9 1.3M173 160.4a.44 .44 0 0 1-.1-.7 .44 .44 0 0 1 .7 0 .44 .44 0 0 1-.1 .7M173.7 178.6v2.2M174.5 179.5l-.8 1.3"/>
<path d="M175 160.4a.43 .43 0 0 1-.1-.7 .43 .43 0 0 1 .7 0 .43 .43 0 0 1-.1 .7M180 161.1l.2 .4 .5 .1M180.4 161.3v.3M181.7 160.4a.36 .36 0 0 1-.2-.6 .36 .36 0 0 1 .6 0 .36 .36 0 0 1-.2 .6M182.1 160.1h.1M182.8 160.1h12.6l.6 .3M215.4 169.4l4 16.3M215.7 169.3l4 16.3M218.3 160.4h-74v34.3h72.4M218.7 161.2l1 4.1zM219.4 165.2l-4 4M219.7 165.5l-4 4"/>
<path d="M225.4 169.4l4 16.3M225.7 169.3l4 16.3M227.4 167.5h44.3M227.8 167.1h43.9M228.3 160.4h54.7M228.3 160.5h43.4M228.4 160.9h46.3M229.4 165.2l-4 4M229.7 165.5l-4 4M245.3 160.4a.43 .43 0 0 1-.1-.7 .43 .43 0 0 1 .7 0 .43 .43 0 0 1-.1 .7M252 160.4a.36 .36 0 0 1-.2-.6 .36 .36 0 0 1 .6 0 .36 .36 0 0 1-.2 .6M260.8 176.8a1.12 1.12 0 0 1 1.4-.1 1.12 1.12 0 0 1 .5 1.2 1.13 1.13 0 0 1-1.4 .5 1.13 1.13 0 0 1-.7-1.3z"/>
<path d="M260.9 177.5h1.5M261.7 176.8v1.4M261.7 162.1h17.6M271.7 160.4v34.3M271.7 161.1h3M274.7 160.9v.2M274.7 161.1v32.8M277.3 162.1l.1 .6h-.3zM277.3 162.1v11.6M277.3 179v13.9M281 160.4l.1 .6h-.3zM281 160.4v13.3"/>
<path d="M281 179v15.7M352.9 175.9h7.3M354.8 178.7h.3l-.2 .6zM354.9 175.9l.2 .6h-.3zM354.9 175.9v5.1M358 173.6h1M358.4 173.4l.6 .2-.6 .1zM359 171.6v4.3a1.71 1.71 0 0 0-1.7 1.7 1.71 1.71 0 0 0 1.7 1.7M360.2 173.6l.6-.2v.3zM360.2 175.9a1.71 1.71 0 0 1 1.6 1.7 1.71 1.71 0 0 1-1.6 1.7h-7.3M360.2 171.6v4.3M360.2 173.6h3.5"/>
<path d="M371.4 176.6h14.3M97.9 184.3h-.6v1.6h.6M98.1 184.2v1.7M98.2 184.1v.4M98.2 184.5v1.6h25.2M98.2 184.2h-.3v1.7h.3M98.2 184.5h21.7M98.7 182.3v.8h.6M98.7 182.3h.8M99.1 181.1h.4v1.2M99.1 181.1v.4M99.1 183.3v.8h-.9"/>
<path d="M99.1 183.1v.2M99.1 183.8h-.9v.3M99.1 183.3h.4M99.3 181.5h-.6v.8M99.5 182.3v.8M99.5 181.4h-.2v1.7h.2M99.5 183.1v.1M99.5 184.5h.1M99.5 183.2v1.3M99.5 186.1h.1M99.5 183.1h21.9v1.7M99.5 183.2h21.9"/>
<path d="M120 183.5v2.1M120 183.5h1.4M120 185.6h1.4M121.4 184.8v1.3M121.4 184.8h2M123.4 186.4l.1 .4M123.4 186.4h16.8M123.5 186.8h3.2M126.8 186.7l-.1 .1M126.8 186.7l13.4 .1M140.2 186.7v.1M140.2 193.7h4.1"/>
<path d="M140.3 194.1h3.8M144.3 194.2h72.3M144.3 187.9h72.9M144.3 187.5h73.4M144.3 194l-.2 .1M150.5 193l1.4 .7M151.2 193.9l.1 .6h-.3zM151.2 193.9l-.7 5.9h24.2M151.5 192l-.3 1.9M152.4 194.7l.7 .2h16.6M166.5 197h2.3M166.8 197.9l.9 1.4"/>
<path d="M167.7 197v2.3M168.5 197.9l-.8 1.4M169.7 194.9h1.1M169.7 194.7v.2M170.8 194.9h6.9M170.8 194.7v.2M177.7 194.9h1.1M177.7 194.7v.2M178.8 194.7v.2M196 194.7l-.6 .2h-16.6M215.4 189.7l2 8.1M215.7 189.6l2 8.2"/>
<path d="M219.4 185.5l-4 4M219.7 185.8l-4 4M225.4 189.7l2 8.1M225.7 189.6l2 8.2M226.6 194.2h45.1M227.3 187.9h44.4M227.7 187.5h44M229.4 185.5l-4 4M229.7 185.8l-4 4M261.7 193.9l.1 .6h-.3zM261.7 192v7.8h22.4M261.7 192.9h17.6"/>
<path d="M271.7 193.9h3M271.7 194.1h3M274.7 193.9h.1M274.7 193.9v.2M274.8 193.9l-.1 .2M275.9 197h2.3M276.2 197.9l.9 1.3M277.1 197v2.2M277.1 192.3h.3l-.1 .6zM277.9 197.9l-.8 1.3M280.8 194.1h.3l-.1 .6zM283 194.7h-56.3"/>
<path d="M357.4 188v2.2M357.4 189.1h2.3M358.3 188.2l1.4 .9M359.7 189.1l-1.4 .8M154.4 200.2l-1.2 2.8M267.2 200.2l-1.1 2.8M4 245.2h123v47.8M4 253.7h123M4 259.4h123M52.4 245.2v47.8M83.5 253.7v5.7M104.7 253.7v5.7"/>
<path d="M216 253h200M216 248h65M216 258h65M228.6 243v15M255.2 243v15M281 243v50M296 243v30M346 243v30M361 243v30M381 253v20M392 253v20M416 243h-200v50"/>
<path d="M4 265h123M4 270.6h123M4 276.2h123M84.9 279.3h1.3M85.5 278.6v1.3M216 278h65M216 273h200M216 263h165M216 268h65M231 263v15M256 263v15M311 273v20"/>
<path d="M393.4 260.5l9-2.5v10l-9-2.5zM4 281.8h123M4 287.4h123M83.5 287.4v5.6M84.9 280.6h1.3M104.7 287.4v5.6M267.4 287.2h1.2M267.4 286h1.2M268 285.5v1.1"/>
<circle cx="133.5" cy="52.5" r=".96"/>
<circle cx="133.5" cy="52.5" r="1"/>
<circle cx="145.7" cy="53.2" r=".81"/>
<circle cx="145.7" cy="53.2" r=".85"/>
<circle cx="160.7" cy="45.5" r=".72"/>
<circle cx="160.7" cy="45.5" r=".86"/>
<circle cx="165.7" cy="45.5" r=".72"/>
<circle cx="165.7" cy="45.5" r=".86"/>
<circle cx="169.5" cy="45.5" r=".95"/>
<circle cx="169.5" cy="45.5" r=".99"/>
<circle cx="174.2" cy="45.5" r=".86"/>
<circle cx="174.2" cy="45.5" r=".43"/>
<circle cx="178.9" cy="45.5" r=".99"/>
<circle cx="178.9" cy="45.5" r=".97"/>
<circle cx="182.8" cy="45.5" r=".72"/>
<circle cx="182.8" cy="45.5" r=".86"/>
<circle cx="187.8" cy="45.5" r=".71"/>
<circle cx="187.8" cy="45.5" r=".86"/>
<circle cx="208.5" cy="44.9" r=".93"/>
<circle cx="233.1" cy="44.9" r=".93"/>
<circle cx="261.7" cy="44.9" r=".93"/>
<circle cx="270.2" cy="53.2" r=".81"/>
<circle cx="270.2" cy="53.2" r=".86"/>
<circle cx="133.5" cy="68.2" r="1"/>
<circle cx="133.5" cy="68.2" r=".95"/>
<circle cx="145.7" cy="67.5" r=".86"/>
<circle cx="145.7" cy="67.5" r=".82"/>
<circle cx="160.7" cy="75.2" r=".72"/>
<circle cx="160.7" cy="75.2" r=".87"/>
<circle cx="165.7" cy="75.2" r=".72"/>
<circle cx="165.7" cy="75.2" r=".87"/>
<circle cx="169.5" cy="75.2" r=".95"/>
<circle cx="169.5" cy="75.2" r=".99"/>
<circle cx="174.2" cy="75.2" r=".86"/>
<circle cx="174.2" cy="75.2" r=".43"/>
<circle cx="178.9" cy="75.2" r=".99"/>
<circle cx="178.9" cy="75.2" r=".97"/>
<circle cx="182.8" cy="75.2" r=".72"/>
<circle cx="182.8" cy="75.2" r=".87"/>
<circle cx="187.8" cy="75.2" r=".71"/>
<circle cx="187.8" cy="75.2" r=".86"/>
<circle cx="208.5" cy="75.8" r=".93"/>
<circle cx="233.1" cy="75.8" r=".93"/>
<circle cx="245.5" cy="77.8" r=".77"/>
<circle cx="245.5" cy="77.8" r=".74"/>
<circle cx="261.7" cy="75.8" r=".93"/>
<circle cx="270.2" cy="67.5" r=".85"/>
<circle cx="270.2" cy="67.5" r=".81"/>
<circle cx="155.5" cy="82" r=".99"/>
<circle cx="171.2" cy="117.4" r=".77"/>
<circle cx="171.2" cy="117.4" r=".3"/>
<circle cx="171.2" cy="117.4" r=".86"/>
<circle cx="173.1" cy="118" r=".75"/>
<circle cx="173.1" cy="118" r=".77"/>
<circle cx="175.4" cy="118" r=".74"/>
<circle cx="175.4" cy="118" r=".78"/>
<circle cx="145.5" cy="123.8" r=".82"/>
<circle cx="145.5" cy="123.8" r=".87"/>
<circle cx="166.8" cy="120.8" r=".78"/>
<circle cx="166.8" cy="120.8" r=".85"/>
<circle cx="166.8" cy="120.8" r=".74"/>
<circle cx="181.7" cy="120.8" r=".75"/>
<circle cx="181.7" cy="120.8" r=".77"/>
<circle cx="181.7" cy="120.8" r=".86"/>
<circle cx="245.7" cy="120.8" r=".85"/>
<circle cx="245.7" cy="120.8" r=".74"/>
<circle cx="245.7" cy="120.8" r=".77"/>
<circle cx="251.9" cy="120.8" r=".85"/>
<circle cx="252" cy="120.8" r=".74"/>
<circle cx="252" cy="120.8" r=".77"/>
<circle cx="270.4" cy="123.8" r=".86"/>
<circle cx="270.4" cy="123.8" r=".8"/>
<circle cx="348.2" cy="134.1" r="1.43"/>
<circle cx="348.2" cy="127.3" r="1.57"/>
<circle cx="348.2" cy="134.1" r="1.57"/>
<circle cx="348.3" cy="134.1" r="1.19"/>
<circle cx="348.3" cy="127.3" r="1.44"/>
<circle cx="348.3" cy="127.3" r="1.18"/>
<circle cx="362.8" cy="134.1" r="1.43"/>
<circle cx="362.8" cy="134.1" r="1.57"/>
<circle cx="362.8" cy="134.1" r="1.19"/>
<circle cx="362.8" cy="134.1" r="1.23"/>
<circle cx="377.4" cy="127.3" r="1.57"/>
<circle cx="377.4" cy="134.1" r="1.57"/>
<circle cx="377.4" cy="127.3" r="1.19"/>
<circle cx="377.4" cy="134.1" r="1.21"/>
<circle cx="377.4" cy="127.3" r="1.21"/>
<circle cx="377.4" cy="134.1" r="1.42"/>
<circle cx="377.4" cy="134.1" r="1.19"/>
<circle cx="377.4" cy="127.3" r="1.43"/>
<circle cx="148.4" cy="173.2" r=".46"/>
<circle cx="151.4" cy="162.1" r=".97"/>
<circle cx="151.4" cy="177.5" r=".86"/>
<circle cx="151.4" cy="162.1" r=".93"/>
<circle cx="161.8" cy="179.6" r=".98"/>
<circle cx="173.2" cy="160" r=".34"/>
<circle cx="175.2" cy="160" r=".34"/>
<circle cx="179.9" cy="162.1" r=".97"/>
<circle cx="180" cy="177.5" r=".86"/>
<circle cx="180" cy="162.1" r=".93"/>
<circle cx="208.5" cy="162.1" r=".97"/>
<circle cx="208.5" cy="162.1" r=".93"/>
<circle cx="233.1" cy="162.1" r=".93"/>
<circle cx="233.1" cy="162.1" r=".98"/>
<circle cx="245.5" cy="160" r=".34"/>
<circle cx="261.4" cy="177.5" r="3"/>
<circle cx="261.7" cy="162.1" r=".93"/>
<circle cx="261.7" cy="162.1" r=".98"/>
<circle cx="267.5" cy="173.2" r=".47"/>
<circle cx="148.4" cy="181.8" r=".46"/>
<circle cx="151.4" cy="192.9" r=".93"/>
<circle cx="151.4" cy="192.9" r=".96"/>
<circle cx="180" cy="192.9" r=".93"/>
<circle cx="180" cy="192.9" r=".96"/>
<circle cx="208.5" cy="192.9" r=".93"/>
<circle cx="208.5" cy="192.9" r=".96"/>
<circle cx="233.1" cy="192.9" r=".93"/>
<circle cx="233.1" cy="192.9" r=".98"/>
<circle cx="261.7" cy="192.9" r=".93"/>
<circle cx="261.7" cy="192.9" r=".98"/>
<circle cx="267.5" cy="181.8" r=".47"/>
<circle cx="153.8" cy="201.6" r=".99"/>
<circle cx="266.7" cy="201.6" r=".99"/>
</g>
<path d="M412.4 262.3a2.5 2.5 0 0 0-4.1-1.1 2.5 2.5 0 0 0 1 4.2 2.5 2.5 0 0 0 3.2-2.9l-.1-.2" fill="none" stroke="#000" stroke-width=".3" stroke-dasharray="30.5 1.3 1.3 1.3" stroke-dashoffset="24.5" stroke-linecap="butt"/>
<path d="M414.8 261.5a5 5 0 0 0-8.3-2 5 5 0 0 0 2.2 8.3 5 5 0 0 0 6.2-6l-.1-.3" fill="none" stroke="#000" stroke-width=".3" stroke-dasharray="30.5 1.3 1.3 1.3" stroke-dashoffset="16.7" stroke-linecap="butt"/>
<g fill="none" stroke="#000" stroke-width=".3" stroke-dasharray="6.3 1.3 1.3 1.3 5.1">
<path d="M217.5 40l2 8.2M227.5 40l2 8.2M219.5 48.2l-4 4M229.5 48.2l-4 4M215.5 72.5l2 8.1M219.5 68.5l-4 4M225.5 72.5l2 8.1M229.5 68.5l-4 4M217.5 115.8l2 4M219.5 119.8l-4 4M227.5 115.8l2 4M229.5 119.8l-4 4"/>
<path d="M215.5 135.7l2 4M219.5 131.7l-4 4M225.5 135.7l2 4M229.5 131.7l-4 4M217.5 157.2l2 8.1M227.5 157.2l2 8.1M219.5 165.3l-4 4M229.5 165.3l-4 4M215.5 189.6l2 8.2M219.5 185.6l-4 4M225.5 189.6l2 8.2M229.5 185.6l-4 4"/>
</g>
<path d="M215.5 123.8l4 7.9M225.5 123.8l4 7.9" fill="none" stroke="#000" stroke-width=".3" stroke-dasharray="6.3 1.3 1.3 1.3 5.1" stroke-dashoffset="6.3"/>
<path d="M215.5 52.2l4 16.3M225.5 52.2l4 16.3M215.5 169.3l4 16.3M225.5 169.3l4 16.3" fill="none" stroke="#000" stroke-width=".3" stroke-dasharray="6.3 1.3 1.3 1.3 5.1" stroke-dashoffset="2.4"/>
<path d="M362.8 123.7v14.3" fill="none" stroke="#000" stroke-width=".3" stroke-dasharray="30.5 1.3 1.3 1.3" stroke-dashoffset="25.2"/>
<path d="M260.3 177.5h-.2M261.7 176.1v-.2M261.7 178.9v.2M263.1 177.5h.2" fill="none" stroke="#000" stroke-width=".3" stroke-dasharray="30.5 1.3 1.3 1.3"/>
<path d="M410 255.7v14.9" fill="none" stroke="#000" stroke-width=".3" stroke-dasharray="30.5 1.3 1.3 1.3" stroke-dashoffset="25"/>
<path d="M403.4 263l12.6-.1" fill="none" stroke="#000" stroke-width=".3" stroke-dasharray="30.5 1.3 1.3 1.3" stroke-dashoffset="26.1"/>
<path d="M216 248v5" fill="none" stroke="#000" stroke-width=".3" stroke-dasharray="30.5 1.3 1.3 1.3" stroke-dashoffset="29.9"/>
<path d="M145.3 45.5v29.7M174.3 45.5v29.7M241.7 45.5v29.7M270.7 45.5v29.7" fill="none" stroke="#f00" stroke-width=".3" stroke-dasharray="30.5 1.3 1.3 1.3" stroke-dashoffset="17.5"/>
<g fill="#000">
<path d="M345.2 134.4l.6 .2-.6 .1z"/>
<path d="M148.2 34.3l.6-.2v.3zM199.6 34.1l.6 .2-.6 .1z"/>
<path d="M160.7 37.3l.6-.2v.4zM187.2 37.1l.6 .2-.6 .2z"/>
<path d="M241.1 29.8l.6 .1-.6 .2zM174.2 29.9l.6-.1v.3z"/>
<path d="M274.2 37.1l.6 .2-.6 .2zM270.7 37.3l.6-.2v.4zM362.2 139.5l.6 .2-.6 .1zM345.8 139.7l.6-.2v.3zM274.2 156.3l.6 .2-.6 .1zM261.7 156.5l.6-.2v.3z"/>
<path d="M195 45.5l.2 .6h-.3zM194.9 74.6h.3l-.2 .6zM383.9 114.8l.1 .6h-.3zM383.7 136h.3l-.1 .6zM281 160.4l.1 .6h-.3zM280.8 194.1h.3l-.1 .6zM277.3 162.1l.1 .6h-.3zM277.1 192.3h.3l-.1 .6zM354.9 175.9l.2 .6h-.3zM354.8 178.7h.3l-.2 .6z"/>
<path d="M123.4 111.3l.6-.2v.3zM274.2 111.1l.6 .2-.6 .1zM165.7 40.6l.6-.2v.3zM182.2 40.4l.6 .2-.6 .1zM187.8 76.1l-.2 .6h.4zM174.2 76.1l-.1 .6h.3zM123.4 29.9l.6-.1v.3zM173.6 29.8l.6 .1-.6 .2zM123.4 40.6l.6-.2v.3zM144.6 40.4l.6 .2-.6 .1zM362.8 139.7l.6-.2v.3zM379.4 139.5l.6 .2-.6 .1zM123.4 156.5l.6-.2v.3zM150.8 156.3l.6 .2-.6 .1zM151.4 156.5l.6-.2v.3zM179.4 156.3l.6 .2-.6 .1zM151.4 178.4l-.2 .6h.3zM151.2 193.9l-.2 .6h.3zM261.7 193.9l-.2 .6h.3z"/>
<path d="M379.7 110.7l.6 .1-.6 .2zM345.4 110.8l.6-.1v.3z"/>
<path d="M180 156.6l.6-.1v.3zM232.5 156.5l.6 .1-.6 .2z"/>
<path d="M233.1 156.5l.6-.2v.3zM261.1 156.3l.6 .2-.6 .1z"/>
<path d="M360.2 173.6l.6-.2v.3zM358.4 173.4l.6 .2-.6 .1z"/>
</g>
<g font-size="6.3">
<text x="282.1" y="250.3">名称</text>
<text x="347.1" y="250.3">图号</text>
<text x="282.1" y="260.3">材质</text>
<text x="347.1" y="260.3">质量</text>
<text x="383.3" y="262.1">视</text>
<text x="383.3" y="269.9">图</text>
<text x="282.1" y="270.3">版次</text>
<text x="347.1" y="270.3">比例</text>
</g>
<g font-size="4.2">
<text x="4.8" y="237.6">注意：1.行走平行度（正面+侧面），450行程内，≤±0.03mm，1000行程内，≤±0.05mm。</text>
<text x="12.2" y="243.3">2.本体形变，450行程内，≤±0.03mm，1000行程内，≤±0.05mm。</text>
<text x="18.6" y="251.3">型号/规格</text>
<text x="69.5" y="251.3">GTH12-450-BC-M40-C4</text>
<text x="300.8" y="249.5">GTH12-450-BC-M40-C4</text>
<text x="14.4" y="258.3">螺杆型号/规格</text>
<text x="19.7" y="263.9">有效行程</text>
<text x="63.7" y="258.3">1605</text>
<text x="86.5" y="263.9">450</text>
<text x="89.9" y="258.3">1610</text>
<text x="111.7" y="258.3">1620</text>
<text x="19.7" y="269.5">精度等级</text>
<text x="87.6" y="269.5">C7</text>
<text x="259" y="267">2022/9/23</text>
<text x="19.7" y="275.2">马达容量</text>
<text x="74.9" y="275.2">400W（无刹车）</text>
<text x="15.5" y="280.8">重复定位精度</text>
<text x="86.7" y="280.8">0.02</text>
<text x="9.1" y="286.4">感应开关方式及数量</text>
<text x="72.7" y="286.4">外挂型三只（C4）</text>
<text x="15.5" y="292">建议最快速度</text>
<text x="60.5" y="292">250MM/S</text>
<text x="86.7" y="292">500MM/S</text>
<text x="107.4" y="292">1000MM/S</text>
</g>
<g font-size="4.1">
<text x="265.4" y="179">I</text>
<text x="377.6" y="175.4">I</text>
<text x="371.4" y="180.6">2 : 3.5</text>
</g>
<g font-size="3.5">
<text x="133.4" y="31.2">178 滑台原始位置</text>
<text x="176.4" y="35.5">182</text>
<text x="213" y="31.2">450 有效行程</text>
<text x="83.2" y="41.8">76.50 滑台极限位置 1</text>
<text x="177.3" y="41.8">60</text>
<text x="177.3" y="38.6">95</text>
<text x="277.6" y="38.6">14.50 滑台极限位置 1</text>
<text x="196.3" y="62.7" transform="rotate(-90 196.3 62.7)">104</text>
<text x="146.7" y="83.3">2 x</text>
<text x="157.1" y="83.3">6 H7</text>
<text x="170.3" y="83.3">8</text>
<text x="189.4" y="83.3">8 x M6 贯穿</text>
<text x="197.4" y="112.5">744</text>
<text x="360.3" y="112.1">122</text>
<text x="385.1" y="127.1" transform="rotate(-90 385.1 127.1)">76</text>
<text x="333.5" y="134">基准面</text>
<text x="349.9" y="140.9">59.50</text>
<text x="370.1" y="140.9">60</text>
<text x="136.1" y="157.7">98</text>
<text x="163.3" y="157.7">100</text>
<text x="204.5" y="157.9">400</text>
<text x="246.6" y="157.7">100</text>
<text x="266.1" y="157.7">46</text>
<text x="278.6" y="179" transform="rotate(-90 278.6 179)">108</text>
<text x="282.2" y="179" transform="rotate(-90 282.2 179)">120</text>
<text x="363.7" y="174.8">2</text>
<text x="153" y="180.9">2 x</text>
<text x="163.4" y="180.9">6 H7</text>
<text x="176.6" y="180.9">6</text>
<text x="352.7" y="191.6" transform="rotate(-90 352.7 191.6)">+0.012</text>
<text x="356.2" y="189.8" transform="rotate(-90 356.2 189.8)">0</text>
<text x="359.7" y="187.3" transform="rotate(-90 359.7 187.3)">6</text>
<text x="356.2" y="195.1" transform="rotate(-90 356.2 195.1)">6</text>
<text x="152.1" y="199.3">10 x M8</text>
<text x="155.4" y="202.8">6.5 贯穿</text>
<text x="170.5" y="199.3">16</text>
<text x="263.3" y="199.3">4 x M8</text>
<text x="268.3" y="202.8">6.5 贯穿</text>
<text x="279.9" y="199.3">16</text>
<text x="221.4" y="246.8">1</text>
<text x="221.4" y="251.8">2</text>
<text x="218.8" y="256.8">序号</text>
<text x="232.2" y="256.8">修 订 版 次</text>
<text x="257.5" y="256.8">设计变更编号</text>
<text x="228.2" y="261.8">设</text>
<text x="240.1" y="261.8">计</text>
<text x="252" y="261.8">变</text>
<text x="263.9" y="261.8">更</text>
<text x="219.1" y="266.7">设 计</text>
<text x="366.6" y="269.3">1:3.5</text>
<text x="219.1" y="271.7">校 核</text>
<text x="219.1" y="276.7">批 准</text>
<text x="222.9" y="282.7">技术要求：</text>
<text x="231.8" y="287.3">1、未标注公差全部 0.1</text>
<text x="231.7" y="291.8">2、未标注倒角全部C0.3</text>
</g>
</svg>
